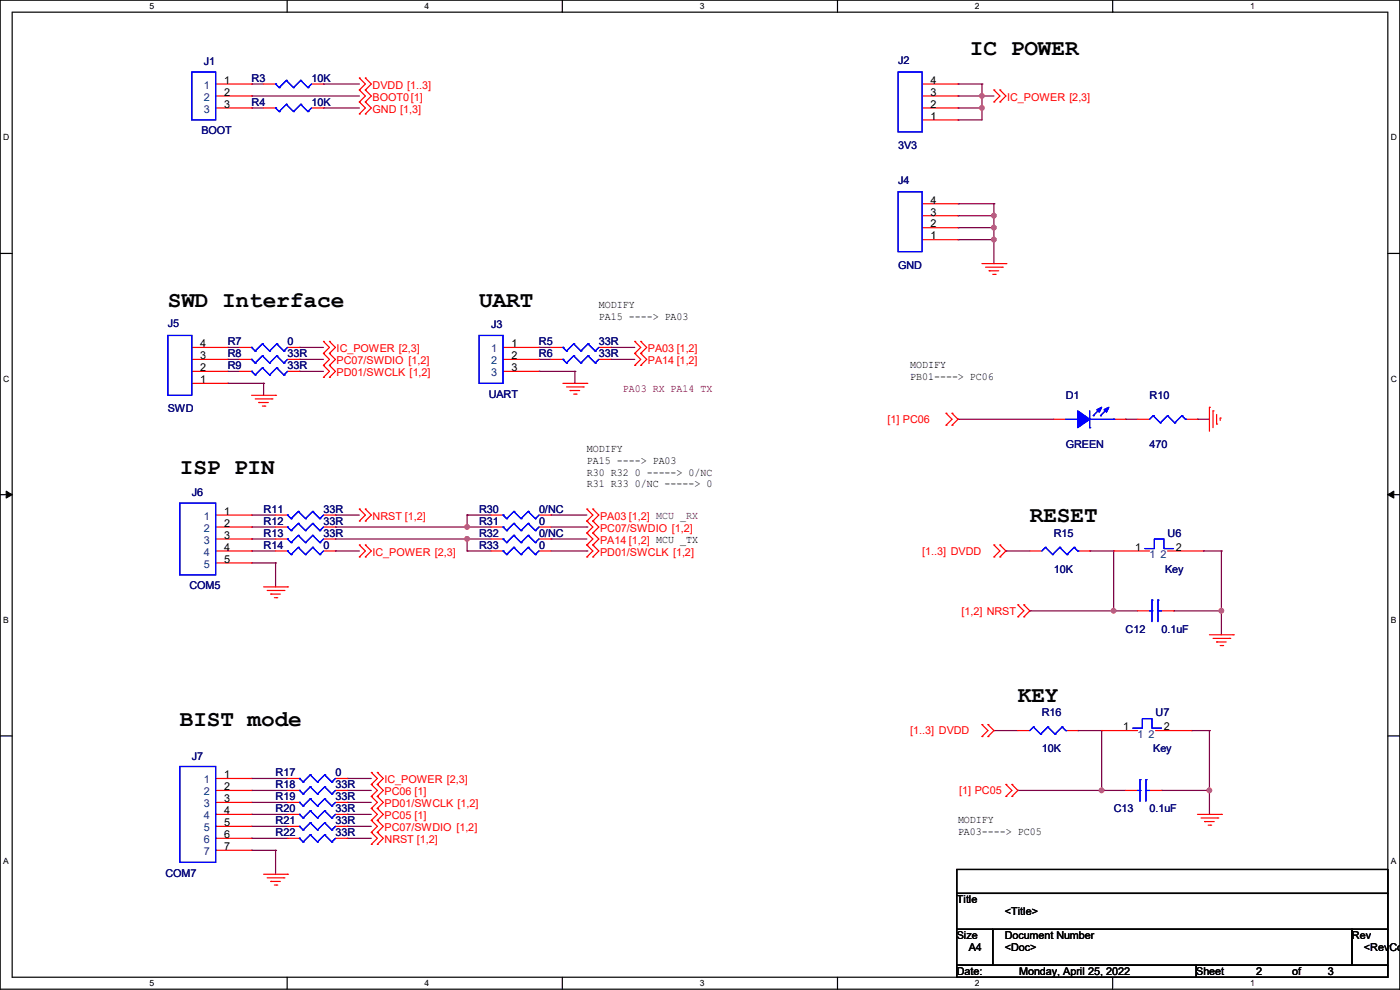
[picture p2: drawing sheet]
<svg xmlns="http://www.w3.org/2000/svg" width="297mm" height="210mm" viewBox="0 0 297 210" stroke-linecap="round" stroke-linejoin="round" font-family="sans-serif">
<path d="M0 0h297v209.8h-297zM2.6 2.6h291.8v204.7h-291.8z" fill="none" stroke="#000" stroke-width=".25"/>
<g fill="#fff">
<path d="M31.7 .3h1v2h-1z"/>
<path d="M31.7 207.6h1v1.9h-1z"/>
</g>
<path d="M60.9 0v2.6M60.9 207.3v2.5" fill="none" stroke="#000" stroke-width=".25"/>
<g fill="#fff">
<path d="M90.1 .3h1v2h-1z"/>
<path d="M90.1 207.6h1v1.9h-1z"/>
</g>
<path d="M119.3 0v2.6M119.3 207.3v2.5" fill="none" stroke="#000" stroke-width=".25"/>
<g fill="#fff">
<path d="M148.5 .3h.9v2h-.9z"/>
<path d="M148.5 207.6h.9v1.9h-.9z"/>
</g>
<path d="M177.7 0v2.6M177.7 207.3v2.5" fill="none" stroke="#000" stroke-width=".25"/>
<g fill="#fff">
<path d="M206.8 .3h1v2h-1z"/>
<path d="M206.8 207.6h1v1.9h-1z"/>
</g>
<path d="M236.1 0v2.6M236.1 207.3v2.5" fill="none" stroke="#000" stroke-width=".25"/>
<g fill="#fff">
<path d="M265.2 .3h1v2h-1z"/>
<path d="M265.2 207.6h1v1.9h-1z"/>
<path d="M.7 28.2h1.2v1.9h-1.2z"/>
<path d="M295.1 28.2h1.2v1.9h-1.2z"/>
<path d="M.7 79.3h1.2v2h-1.2z"/>
<path d="M295.1 79.3h1.2v2h-1.2z"/>
</g>
<path d="M0 53.8h2.6M294.4 53.8h2.6" fill="none" stroke="#000" stroke-width=".25"/>
<g fill="#fff">
<path d="M.7 130.5h1.2v2h-1.2z"/>
<path d="M295.1 130.5h1.1v2h-1.1z"/>
</g>
<path d="M0 104.9h2.6M294.4 104.9h2.6" fill="none" stroke="#000" stroke-width=".25"/>
<path d="M1.3 104.2l1.3 .7-1.3 .8zM294.4 104.9l1.3-.7v1.5z" fill="#000" stroke="#000" stroke-width=".21"/>
<g fill="#fff">
<path d="M.7 181.7h1.2v2h-1.2z"/>
<path d="M295.1 181.7h1.1v2h-1.1z"/>
</g>
<path d="M0 156.1h2.6M294.4 156.1h2.6M203 184.4h91.4v5.1h-91.4zM203 189.5h91.4v7.6h-91.4zM203 197.1h7.6v7.7h-7.6zM210.6 197.1h76.2v7.7h-76.2zM286.8 197.1h7.6v7.7h-7.6zM203 204.8h50.8v2.5h-50.8zM253.8 204.8h40.6v2.5h-40.6z" fill="none" stroke="#000" stroke-width=".25"/>
<g fill="none" stroke="#800040" stroke-width=".25">
<path d="M53.4 17.8h.1M53.4 17.8h2.5M68.6 17.8h.1M68.6 17.8h7.6M203.2 17.8h.1M203.2 17.8h5.1M208.3 17.8h.1M208.3 17.8v7.6h-5.1M53.4 20.4h.1M53.4 22.9h.1M53.4 20.4h22.8M53.4 22.9h2.5"/>
<path d="M68.6 22.9h.1M68.6 22.9h7.6M203.2 20.4h.1M203.2 22.9h.1M203.2 25.4h.1M203.2 20.4h7.7M203.2 22.9h5.1M208.3 20.4h.1M208.3 22.9h.1M203.2 43.2h.1M203.2 45.8h.1M203.2 48.3h.1"/>
<path d="M203.2 50.8h.1M203.2 43.2h7.7M203.2 45.8h7.7M203.2 48.3h7.7M203.2 50.8h7.7M210.9 43.2h.1M210.9 45.8h.1M210.9 48.3h.1M210.9 50.8h.1M210.9 43.2v12.7M48.3 76.2h.1M48.3 78.8h.1"/>
<path d="M48.3 73.7h.1M48.3 76.2h2.5M48.3 78.8h2.5M48.3 73.7h2.5M63.5 76.2h.1M63.5 78.8h.1M63.5 73.7h.1M63.5 76.2h5.1M63.5 78.8h5.1M63.5 73.7h5.1M114.3 78.8h.1M114.3 73.7h.1"/>
<path d="M114.3 76.2h.1M114.3 76.2h2.6M114.3 78.8h7.7M114.3 73.7h2.6M122 78.8h.1M122 78.8v2.5M129.6 73.7h.1M129.6 76.2h.1M129.6 76.2h5.1M129.6 73.7h5.1M48.3 81.3h.1M48.3 81.3h7.6"/>
<path d="M55.9 81.3h.1M55.9 81.3v2.6M203.2 88.9h.1M203.2 88.9h20.4M238.8 88.9h.1M238.8 88.9h2.5M254 88.9h.1M254 88.9h2.6M53.4 116.9h.1M53.4 119.4h.1M53.4 109.3h.1M53.4 111.8h.1"/>
<path d="M53.4 114.3h.1M53.4 116.9h5.1M53.4 119.4h5.1M53.4 109.3h5.1M53.4 111.8h5.1M53.4 114.3h5.1M58.5 119.4h.1M58.5 119.4v5.1M71.2 116.9h.1M71.2 109.3h.1M71.2 111.8h.1M71.2 114.3h.1"/>
<path d="M71.2 116.9h5M71.2 109.3h5M71.2 111.8h33M71.2 114.3h33M99.1 111.8h.1M99.1 114.3h.1M99.1 109.3h.1M99.1 116.9h.1M99.1 116.9h5.1M99.1 109.3h5.1M99.1 109.3v2.5M99.1 114.3v2.6"/>
<path d="M116.9 109.3h.1M116.9 114.3h.1M116.9 116.9h7.6M116.9 109.3h7.6M116.9 111.8h7.6M116.9 114.3h7.6M124.5 111.8h.1M124.5 116.9h.1M213.4 116.9h.1M213.4 116.9h5.1M231.2 116.9h.1M231.2 116.9h5.1"/>
<path d="M236.3 116.9h.1M236.3 116.9v12.7M255.3 116.9h.1M255.3 116.9h3.8M259.1 116.9h.1M259.1 116.9v17.8M218.5 129.6h.1M218.5 129.6h22.8M236.3 129.6h.1M249 129.6h.1M249 129.6h10.1M259.1 129.6h.1"/>
<path d="M210.9 155h.1M210.9 155h5M228.6 155h.1M228.6 155h5.1M233.7 155h.1M233.7 155v12.7M252.8 155h.1M252.8 155h3.8M256.6 155h.1M256.6 155v17.8M53.4 165.1h.1M53.4 167.7h.1"/>
<path d="M53.4 170.2h.1M53.4 172.8h.1M53.4 175.3h.1M53.4 177.8h.1M53.4 167.7h7.6M53.4 165.1h7.6M53.4 170.2h7.6M53.4 172.8h7.6M53.4 175.3h7.6M53.4 177.8h7.6M73.7 165.1h.1M73.7 167.7h.1"/>
<path d="M73.7 170.2h.1M73.7 172.8h.1M73.7 175.3h.1M73.7 177.8h.1M73.7 167.7h5.1M73.7 165.1h5.1M73.7 170.2h5.1M73.7 172.8h5.1M73.7 175.3h5.1M73.7 177.8h5.1M215.9 167.7h.1M215.9 167.7h22.9"/>
<path d="M233.7 167.7h.1M246.4 167.7h.1M246.4 167.7h10.2M256.6 167.7h.1M53.4 180.4h.1M53.4 180.4h5.1M58.5 180.4h.1M58.5 180.4v5.1"/>
</g>
<g fill="#f0f" stroke="#f0f" stroke-width=".25">
<circle cx="236.2" cy="129.6" r=".49"/>
<circle cx="259.1" cy="129.6" r=".49"/>
<circle cx="256.6" cy="167.7" r=".49"/>
<circle cx="233.7" cy="167.7" r=".49"/>
<circle cx="208.3" cy="20.3" r=".49"/>
<circle cx="208.3" cy="22.9" r=".49"/>
<circle cx="210.8" cy="45.7" r=".49"/>
<circle cx="210.8" cy="48.3" r=".49"/>
<circle cx="210.8" cy="50.8" r=".49"/>
<circle cx="99.1" cy="111.8" r=".49"/>
<circle cx="99.1" cy="114.3" r=".49"/>
</g>
<g fill="none" stroke="#f00" stroke-width=".25">
<path d="M45.8 17.8h7.6M55.9 17.8h2.6M66.1 17.8h2.5M76.2 16.6h.1M76.2 19.1h.1M76.2 16.6l1.3 1.2-1.3 1.3M76.2 19.1l1.3 1.3-1.3 1.2M77.5 16.6h.1M77.5 19.1h.1M77.5 16.6l1.3 1.2-1.3 1.3M77.5 19.1l1.3 1.3-1.3 1.2M195.6 17.8h7.6"/>
<path d="M210.9 19.1h.1M210.9 19.1l1.2 1.3-1.2 1.2M212.1 19.1h.1M212.1 19.1l1.3 1.3-1.3 1.2M45.8 20.4h7.6M45.8 22.9h7.6M55.9 22.9h2.6M66.1 22.9h2.5M76.2 21.6h.1M76.2 24.2h.1M76.2 21.6l1.3 1.3-1.3 1.3M77.5 21.6h.1"/>
<path d="M77.5 24.2h.1M77.5 21.6l1.3 1.3-1.3 1.3M195.6 20.4h7.6M195.6 22.9h7.6M195.6 25.4h7.6M210.9 21.6h.1M212.1 21.6h.1M195.6 50.8h7.6M195.6 48.3h7.6M195.6 45.8h7.6M195.6 43.2h7.6M208.3 55.9h5.1"/>
<path d="M209.1 56.7h3.5M209.8 57.4h.1M209.8 57.4h2.1M210.6 58.2h.5M211.1 58.2h.1M212.6 56.7h.1M213.4 55.9h.1M40.7 78.8h7.6M40.7 73.7h7.6M40.7 76.2h7.6M50.8 78.8h2.6M50.8 73.7h2.6"/>
<path d="M50.8 76.2h2.6M61 78.8h2.5M61 73.7h2.5M61 76.2h2.5M68.6 72.4h.1M68.6 75h.1M68.6 77.5h.1M68.6 72.4l1.3 1.3-1.3 1.3M68.6 75l1.3 1.2-1.3 1.3M68.6 77.5l1.3 1.3-1.3 1.3M69.9 72.4h.1M69.9 75h.1"/>
<path d="M69.9 77.5h.1M69.9 72.4l1.3 1.3-1.3 1.3M69.9 75l1.3 1.2-1.3 1.3M69.9 77.5l1.3 1.3-1.3 1.3M106.7 78.8h7.6M106.7 73.7h7.6M106.7 76.2h7.6M116.9 73.7h2.5M116.9 76.2h2.5M127 73.7h2.6M127 76.2h2.6M134.7 72.4h.1"/>
<path d="M134.7 75h.1M134.7 77.5h.1M134.7 72.4l1.2 1.3-1.2 1.3M134.7 75l1.2 1.2-1.2 1.3M135.9 72.4h.1M135.9 75h.1M135.9 77.5h.1M135.9 72.4l1.3 1.3-1.3 1.3M135.9 75l1.3 1.2-1.3 1.3M40.7 81.3h7.6M53.4 83.9h5.1M54.1 84.6h3.6"/>
<path d="M54.9 85.4h.1M54.9 85.4h2M55.7 86.1h.5M56.2 86.1h.1M57.7 84.6h.1M58.5 83.9h.1M68.6 80.1h.1M69.9 80.1h.1M119.4 81.3h5.1M120.2 82.1h3.5M120.9 82.8h.1M120.9 82.8h2.1"/>
<path d="M121.7 83.6h.5M122.2 83.6h.1M123.7 82.1h.1M124.5 81.3h.1M200.7 90.2h.1M200.7 87.7h.1M200.7 87.7l1.3 1.2-1.3 1.3M202 87.7h.1M202 90.2h.1M202 87.7l1.2 1.2-1.2 1.3M223.6 88.9h2.5M236.3 88.9h2.5"/>
<path d="M241.3 88.9h2.6M251.5 88.9h2.5M256.6 86.4h.1M256.6 86.4v5.1M257.3 87.2h.1M257.3 87.2v3.5M258.1 90h.1M258.1 87.9v2.1M258.9 88.7h.1M258.9 88.7v.5M45.8 116.9h7.6M45.8 114.3h7.6"/>
<path d="M45.8 111.8h7.6M45.8 109.3h7.6M45.8 119.4h7.6M58.5 116.9h2.5M58.5 114.3h2.5M58.5 111.8h2.5M58.5 109.3h2.5M68.6 116.9h2.6M68.6 114.3h2.6M68.6 111.8h2.6M68.6 109.3h2.6M76.2 115.6h.1"/>
<path d="M76.2 118.2h.1M76.2 108h.1M76.2 110.5h.1M76.2 115.6l1.3 1.3-1.3 1.3M76.2 108l1.3 1.3-1.3 1.2M77.5 115.6h.1M77.5 118.2h.1M77.5 108h.1M77.5 110.5h.1M77.5 115.6l1.3 1.3-1.3 1.3M77.5 108l1.3 1.3-1.3 1.2M104.2 116.9h2.5"/>
<path d="M104.2 114.3h2.5M104.2 111.8h2.5M104.2 109.3h2.5M114.3 116.9h2.6M114.3 114.3h2.6M114.3 111.8h2.6M114.3 109.3h2.6M124.5 108h.1M124.5 110.5h.1M124.5 113.1h.1M124.5 115.6h.1M124.5 118.2h.1"/>
<path d="M124.5 108l1.3 1.3-1.3 1.2M124.5 113.1l1.3 1.2-1.3 1.3M124.5 110.5l1.3 1.3-1.3 1.3M124.5 115.6l1.3 1.3-1.3 1.3M125.8 108h.1M125.8 110.5h.1M125.8 113.1h.1M125.8 115.6h.1M125.8 118.2h.1M125.8 108l1.2 1.3-1.2 1.2M125.8 113.1l1.2 1.2-1.2 1.3M125.8 110.5l1.2 1.3-1.2 1.3"/>
<path d="M125.8 115.6l1.2 1.3-1.2 1.3M210.9 118.2h.1M210.9 115.6h.1M210.9 115.6l1.2 1.3-1.2 1.3M212.1 115.6h.1M212.1 118.2h.1M212.1 115.6l1.3 1.3-1.3 1.3M218.5 116.9h2.5M228.6 116.9h2.6M236.3 116.9h7.6M247.7 116.9h7.6M55.9 124.5h5.1"/>
<path d="M56.7 125.3h3.5M57.4 126h.1M57.4 126h2.1M58.2 126.8h.5M58.7 126.8h.1M60.2 125.3h.1M61 124.5h.1M215.9 130.9h.1M215.9 128.3h.1M215.9 128.3l1.3 1.3-1.3 1.3M217.2 128.3h.1M217.2 130.9h.1"/>
<path d="M217.2 128.3l1.3 1.3-1.3 1.3M241.3 129.6h2.6M246.4 129.6h2.6M256.6 134.7h5.1M257.3 135.4h3.6M258.1 136.2h.1M258.1 136.2h2M258.9 136.9h.5M259.4 136.9h.1M260.9 135.4h.1M261.7 134.7h.1M208.3 156.3h.1"/>
<path d="M208.3 153.7h.1M208.3 153.7l1.3 1.3-1.3 1.3M209.6 153.7h.1M209.6 156.3h.1M209.6 153.7l1.3 1.3-1.3 1.3M215.9 155h2.6M226.1 155h2.5M233.7 155h7.6M245.2 155h7.6M45.8 172.8h7.6M45.8 165.1h7.6M45.8 167.7h7.6"/>
<path d="M45.8 170.2h7.6M45.8 175.3h7.6M45.8 177.8h7.6M61 172.8h2.5M61 165.1h2.5M61 167.7h2.5M61 170.2h2.5M61 175.3h2.5M61 177.8h2.5M71.2 172.8h2.5M71.2 165.1h2.5M71.2 167.7h2.5"/>
<path d="M71.2 170.2h2.5M71.2 175.3h2.5M71.2 177.8h2.5M78.8 163.9h.1M78.8 166.4h.1M78.8 169h.1M78.8 171.5h.1M78.8 174h.1M78.8 176.6h.1M78.8 179.1h.1M78.8 163.9l1.3 1.2-1.3 1.3M78.8 166.4l1.3 1.3-1.3 1.3"/>
<path d="M78.8 169l1.3 1.2-1.3 1.3M78.8 171.5l1.3 1.3-1.3 1.2M78.8 174l1.3 1.3-1.3 1.3M78.8 176.6l1.3 1.2-1.3 1.3M80.1 163.9h.1M80.1 166.4h.1M80.1 169h.1M80.1 171.5h.1M80.1 174h.1M80.1 176.6h.1M80.1 179.1h.1M80.1 163.9l1.2 1.2-1.2 1.3"/>
<path d="M80.1 166.4l1.2 1.3-1.2 1.3M80.1 169l1.2 1.2-1.2 1.3M80.1 171.5l1.2 1.3-1.2 1.2M80.1 174l1.2 1.3-1.2 1.3M80.1 176.6l1.2 1.2-1.2 1.3M213.4 169h.1M213.4 166.4h.1M213.4 166.4l1.3 1.3-1.3 1.3M214.7 166.4h.1M214.7 169h.1M214.7 166.4l1.2 1.3-1.2 1.3M238.8 167.7h2.5"/>
<path d="M243.9 167.7h2.5M254 172.8h5.1M254.8 173.5h3.6M255.6 174.3h.1M255.6 174.3h2M256.3 175h.5M256.8 175h.1M258.4 173.5h.1M259.1 172.8h.1M45.8 180.4h7.6M55.9 185.5h5.1M56.7 186.2h3.5"/>
<path d="M57.4 187h.1M57.4 187h2.1M58.2 187.7h.5M58.7 187.7h.1M60.2 186.2h.1M61 185.5h.1"/>
</g>
<g fill="none" stroke="#00f" stroke-width=".25">
<path d="M40.7 15.3h5.1v10.1h-5.1zM58.5 17.8h.1M58.5 17.8l.7 .8M59.2 18.6h.1M60.7 17.1h.1M60.7 17.1l1.6 1.5M60.7 17.1l-1.5 1.5M62.3 18.6h.1M63.8 17.1h.1M63.8 17.1l1.5 1.5M63.8 17.1l-1.5 1.5M65.3 18.6h.1"/>
<path d="M66.1 17.8l-.8 .8M190.5 15.3h5.1v12.7h-5.1zM58.5 22.9h.1M58.5 22.9l.7 .8M59.2 23.7h.1M60.7 22.1h.1M60.7 22.1l1.6 1.6M60.7 22.1l-1.5 1.6M62.3 23.7h.1M63.8 22.1h.1M63.8 22.1l1.5 1.6M63.8 22.1l-1.5 1.6"/>
<path d="M65.3 23.7h.1M66.1 22.9l-.8 .8M190.5 40.7h5.1v12.7h-5.1zM35.6 71.2h5.1v12.7h-5.1zM53.4 78.8h.1M53.4 73.7h.1M53.4 76.2h.1M53.4 78.8l.7 .7M53.4 73.7l.7 .8M53.4 76.2l.7 .8M54.1 79.5h.1M54.1 74.5h.1"/>
<path d="M54.1 77h.1M55.7 78h.1M55.7 72.9h.1M55.7 75.5h.1M55.7 78l1.5 1.5M55.7 78l-1.6 1.5M55.7 72.9l1.5 1.6M55.7 72.9l-1.6 1.6M55.7 75.5l1.5 1.5M55.7 75.5l-1.6 1.5M57.2 79.5h.1M57.2 74.5h.1"/>
<path d="M57.2 77h.1M58.7 78h.1M58.7 72.9h.1M58.7 75.5h.1M58.7 78l1.5 1.5M58.7 78l-1.5 1.5M58.7 72.9l1.5 1.6M58.7 72.9l-1.5 1.6M58.7 75.5l1.5 1.5M58.7 75.5l-1.5 1.5M60.2 79.5h.1M60.2 74.5h.1"/>
<path d="M60.2 77h.1M61 78.8l-.8 .7M61 73.7l-.8 .8M61 76.2l-.8 .8M101.6 71.2h5.1v10.1h-5.1zM119.4 73.7h.1M119.4 76.2h.1M119.4 73.7l.8 .8M119.4 76.2l.8 .8M120.2 74.5h.1M120.2 77h.1M121.7 72.9h.1"/>
<path d="M121.7 75.5h.1M121.7 72.9l1.5 1.6M121.7 72.9l-1.5 1.6M121.7 75.5l1.5 1.5M121.7 75.5l-1.5 1.5M123.2 74.5h.1M123.2 77h.1M124.8 72.9h.1M124.8 75.5h.1M124.8 72.9l1.5 1.6M124.8 72.9l-1.6 1.6M124.8 75.5l1.5 1.5"/>
<path d="M124.8 75.5l-1.6 1.5M126.3 74.5h.1M126.3 77h.1M127 73.7l-.7 .8M127 76.2l-.7 .8M226.1 88.9h2.5M228.6 88.9h.1M231.2 90.7h.1M231.2 87.2v3.5M231.2 88.9h5.1M231.9 88.2h.1M233.5 88.2h.1"/>
<path d="M233.5 86.7l-1.6 1.5M235 86.7l-1.5 1.5M236.3 88.9h.1M244.6 88.2h.1M244.6 88.2l-.7 .7M244.6 88.2l1.6 1.5M246.2 89.7h.1M247.7 88.2h.1M247.7 88.2l-1.5 1.5M247.7 88.2l1.5 1.5M249.2 89.7h.1M250.7 88.2h.1"/>
<path d="M250.7 88.2l-1.5 1.5M250.7 88.2l.8 .7M251.5 88.9h.1M38.1 106.7h7.7v15.3h-7.7zM61 116.9h.1M61 111.8h.1M61 109.3h.1M61 114.3h.1M61 116.9l.8 .7M61 111.8l.8 .8M61 109.3l.8 .7M61 114.3l.8 .8"/>
<path d="M61.8 117.6h.1M61.8 112.6h.1M61.8 110h.1M61.8 115.1h.1M63.3 116.1h.1M63.3 111h.1M63.3 108.5h.1M63.3 113.6h.1M63.3 116.1l1.5 1.5M63.3 116.1l-1.5 1.5M63.3 111l1.5 1.6M63.3 111l-1.5 1.6"/>
<path d="M63.3 108.5l1.5 1.5M63.3 108.5l-1.5 1.5M63.3 113.6l1.5 1.5M63.3 113.6l-1.5 1.5M64.8 117.6h.1M64.8 112.6h.1M64.8 110h.1M64.8 115.1h.1M66.3 116.1h.1M66.3 111h.1M66.3 108.5h.1M66.3 113.6h.1"/>
<path d="M66.3 116.1l1.6 1.5M66.3 116.1l-1.5 1.5M66.3 111l1.6 1.6M66.3 111l-1.5 1.6M66.3 108.5l1.6 1.5M66.3 108.5l-1.5 1.5M66.3 113.6l1.6 1.5M66.3 113.6l-1.5 1.5M67.9 117.6h.1M67.9 112.6h.1M67.9 110h.1M67.9 115.1h.1"/>
<path d="M68.6 116.9l-.7 .7M68.6 111.8l-.7 .8M68.6 109.3l-.7 .7M68.6 114.3l-.7 .8M106.7 116.9h.1M106.7 114.3h.1M106.7 111.8h.1M106.7 109.3h.1M106.7 116.9l.8 .7M106.7 114.3l.8 .8M106.7 111.8l.8 .8M106.7 109.3l.8 .7"/>
<path d="M107.5 117.6h.1M107.5 115.1h.1M107.5 112.6h.1M107.5 110h.1M109 116.1h.1M109 113.6h.1M109 111h.1M109 108.5h.1M109 116.1l1.5 1.5M109 116.1l-1.5 1.5M109 113.6l1.5 1.5M109 113.6l-1.5 1.5"/>
<path d="M109 111l1.5 1.6M109 111l-1.5 1.6M109 108.5l1.5 1.5M109 108.5l-1.5 1.5M110.5 117.6h.1M110.5 115.1h.1M110.5 112.6h.1M110.5 110h.1M112.1 116.1h.1M112.1 113.6h.1M112.1 111h.1M112.1 108.5h.1"/>
<path d="M112.1 116.1l1.5 1.5M112.1 116.1l-1.6 1.5M112.1 113.6l1.5 1.5M112.1 113.6l-1.6 1.5M112.1 111l1.5 1.6M112.1 111l-1.6 1.6M112.1 108.5l1.5 1.5M112.1 108.5l-1.6 1.5M113.6 117.6h.1M113.6 115.1h.1M113.6 112.6h.1M113.6 110h.1"/>
<path d="M114.3 116.9l-.7 .7M114.3 114.3l-.7 .8M114.3 111.8l-.7 .8M114.3 109.3l-.7 .7M221.8 116.1h.1M221.8 116.1l-.8 .8M221.8 116.1l1.5 1.5M223.3 117.6h.1M224.8 116.1h.1M224.8 116.1l-1.5 1.5M224.8 116.1l1.6 1.5M226.4 117.6h.1"/>
<path d="M227.9 116.1h.1M227.9 116.1l-1.5 1.5M227.9 116.1l.7 .8M228.6 116.9h.1M242.9 116.4h2v-2.1h2v2.1h2.1M243.9 129.6h.5M244.4 129.6h.1M244.4 127.3h.1M244.4 127.3v4.6M245.7 127.3h.1M245.7 129.6h.1M245.7 129.6h.7"/>
<path d="M245.7 127.3v4.6M219.2 154.2h.1M219.2 154.2l-.7 .8M219.2 154.2l1.6 1.5M220.8 155.7h.1M222.3 154.2h.1M222.3 154.2l-1.5 1.5M222.3 154.2l1.5 1.5M223.8 155.7h.1M225.3 154.2h.1M225.3 154.2l-1.5 1.5M225.3 154.2l.8 .8"/>
<path d="M226.1 155h.1M240.3 154.5h2.1v-2.1h2v2.1h2M38.1 162.6h7.7v20.3h-7.7zM63.5 165.1h.1M63.5 167.7h.1M63.5 170.2h.1M63.5 172.8h.1M63.5 175.3h.1M63.5 177.8h.1M63.5 165.1l.8 .8M63.5 167.7l.8 .7M63.5 170.2l.8 .8"/>
<path d="M63.5 172.8l.8 .7M63.5 175.3l.8 .8M63.5 177.8l.8 .8M64.3 165.9h.1M64.3 168.4h.1M64.3 171h.1M64.3 173.5h.1M64.3 176.1h.1M64.3 178.6h.1M65.8 164.4h.1M65.8 166.9h.1M65.8 169.5h.1"/>
<path d="M65.8 172h.1M65.8 174.5h.1M65.8 177.1h.1M65.8 164.4l1.6 1.5M65.8 164.4l-1.5 1.5M65.8 166.9l1.6 1.5M65.8 166.9l-1.5 1.5M65.8 169.5l1.6 1.5M65.8 169.5l-1.5 1.5M65.8 172l1.6 1.5M65.8 172l-1.5 1.5M65.8 174.5l1.6 1.6"/>
<path d="M65.8 174.5l-1.5 1.6M65.8 177.1l1.6 1.5M65.8 177.1l-1.5 1.5M67.4 165.9h.1M67.4 168.4h.1M67.4 171h.1M67.4 173.5h.1M67.4 176.1h.1M67.4 178.6h.1M68.9 164.4h.1M68.9 166.9h.1M68.9 169.5h.1"/>
<path d="M68.9 172h.1M68.9 174.5h.1M68.9 177.1h.1M68.9 164.4l1.5 1.5M68.9 164.4l-1.5 1.5M68.9 166.9l1.5 1.5M68.9 166.9l-1.5 1.5M68.9 169.5l1.5 1.5M68.9 169.5l-1.5 1.5M68.9 172l1.5 1.5M68.9 172l-1.5 1.5M68.9 174.5l1.5 1.6"/>
<path d="M68.9 174.5l-1.5 1.6M68.9 177.1l1.5 1.5M68.9 177.1l-1.5 1.5M70.4 165.9h.1M70.4 168.4h.1M70.4 171h.1M70.4 173.5h.1M70.4 176.1h.1M70.4 178.6h.1M71.2 165.1l-.8 .8M71.2 167.7l-.8 .7M71.2 170.2l-.8 .8"/>
<path d="M71.2 172.8l-.8 .7M71.2 175.3l-.8 .8M71.2 177.8l-.8 .8M241.3 167.7h.6M241.9 167.7h.1M241.9 165.4h.1M241.9 165.4v4.6M243.1 165.4h.1M243.1 167.7h.1M243.1 167.7h.8M243.1 165.4v4.6"/>
</g>
<g fill="#00f" stroke="#00f" stroke-width=".25">
<path d="M228.6 87.2l2.6 1.7-2.6 1.8z" fill-rule="evenodd"/>
<path d="M234.2 86.9l1-.5-.5 1z" fill-rule="evenodd"/>
<path d="M232.7 86.9l1-.5-.5 1z" fill-rule="evenodd"/>
<path d="M228.6 87.2l2.6 1.7-2.6 1.8z" fill-rule="evenodd"/>
<path d="M234.2 86.9l1-.5-.5 1z" fill-rule="evenodd"/>
<path d="M232.7 86.9l1-.5-.5 1z" fill-rule="evenodd"/>
</g>
<g font-size="4.8">
<text x="205.8" y="11.7">IC POWER</text>
<text x="35.6" y="65.1">SWD Interface</text>
<text x="101.6" y="65.1">UART</text>
<text x="38.1" y="100.6">ISP PIN</text>
<text x="218.5" y="110.8">RESET</text>
<text x="215.9" y="148.9">KEY</text>
<text x="38.1" y="154">BIST mode</text>
</g>
<g font-size="2.3" fill="#000080">
<text x="43.2" y="13.8">J1</text>
<text x="53.4" y="17.4">R3</text>
<text x="66.1" y="17.4">10K</text>
<text x="190.5" y="13.5">J2</text>
<text x="53.4" y="22.4">R4</text>
<text x="66.1" y="22.4">10K</text>
<text x="42.7" y="28.5">BOOT</text>
<text x="190.5" y="31.6">3V3</text>
<text x="190.5" y="38.9">J4</text>
<text x="190.5" y="57">GND</text>
<text x="35.6" y="69.4">J5</text>
<text x="104.2" y="69.7">J3</text>
<text x="48.3" y="73.2">R7</text>
<text x="48.3" y="75.8">R8</text>
<text x="61" y="73.2">0</text>
<text x="61" y="75.8">33R</text>
<text x="114.3" y="73.2">R5</text>
<text x="114.3" y="75.8">R6</text>
<text x="127" y="73.2">33R</text>
<text x="127" y="75.8">33R</text>
<text x="48.3" y="78.3">R9</text>
<text x="61" y="78.3">33R</text>
<text x="35.6" y="87.5">SWD</text>
<text x="103.7" y="84.4">UART</text>
<text x="226.1" y="84.7">D1</text>
<text x="243.9" y="84.7">R10</text>
<text x="226.1" y="95.1">GREEN</text>
<text x="243.9" y="95.1">470</text>
<text x="40.7" y="105.2">J6</text>
<text x="55.9" y="111.3">R12</text>
<text x="55.9" y="108.8">R11</text>
<text x="55.9" y="113.9">R13</text>
<text x="68.6" y="111.3">33R</text>
<text x="68.6" y="108.8">33R</text>
<text x="68.6" y="113.9">33R</text>
<text x="101.6" y="113.9">R32</text>
<text x="101.6" y="111.3">R31</text>
<text x="101.6" y="108.8">R30</text>
<text x="114.3" y="113.9">0/NC</text>
<text x="114.3" y="111.3">0</text>
<text x="114.3" y="108.8">0/NC</text>
<text x="223.6" y="113.9">R15</text>
<text x="247.7" y="113.9">U6</text>
<text x="55.9" y="116.4">R14</text>
<text x="68.6" y="116.4">0</text>
<text x="101.6" y="116.4">R33</text>
<text x="114.3" y="116.4">0</text>
<text x="40.2" y="125.1">COM5</text>
<text x="223.6" y="121.5">10K</text>
<text x="247.2" y="121.5">Key</text>
<text x="238.8" y="134.2">C12</text>
<text x="246.4" y="134.2">0.1uF</text>
<text x="221" y="152">R16</text>
<text x="245.2" y="152">U7</text>
<text x="40.7" y="161.1">J7</text>
<text x="221" y="159.6">10K</text>
<text x="244.6" y="159.6">Key</text>
<text x="58.5" y="164.7">R17</text>
<text x="58.5" y="167.2">R18</text>
<text x="71.2" y="164.7">0</text>
<text x="71.2" y="167.2">33R</text>
<text x="58.5" y="169.8">R19</text>
<text x="58.5" y="172.3">R20</text>
<text x="71.2" y="169.8">33R</text>
<text x="71.2" y="172.3">33R</text>
<text x="236.3" y="172.3">C13</text>
<text x="243.9" y="172.3">0.1uF</text>
<text x="58.5" y="174.8">R21</text>
<text x="58.5" y="177.4">R22</text>
<text x="71.2" y="174.8">33R</text>
<text x="71.2" y="177.4">33R</text>
<text x="35.1" y="186">COM7</text>
</g>
<g font-size="2.3">
<text x="47.5" y="17.8">1</text>
<text x="197.4" y="17.8">4</text>
<text x="47.5" y="20.3">2</text>
<text x="47.5" y="22.9">3</text>
<text x="197.4" y="22.9">2</text>
<text x="197.4" y="20.3">3</text>
<text x="197.4" y="25.4">1</text>
<text x="197.4" y="45.7">3</text>
<text x="197.4" y="43.2">4</text>
<text x="197.4" y="50.8">1</text>
<text x="197.4" y="48.3">2</text>
<text x="127" y="65.4">MODIFY</text>
<text x="127" y="67.9">PA15 ----&gt; PA03</text>
<text x="42.5" y="76.2">3</text>
<text x="42.5" y="73.7">4</text>
<text x="108.5" y="73.7">1</text>
<text x="108.5" y="76.2">2</text>
<text x="42.5" y="81.3">1</text>
<text x="42.5" y="78.7">2</text>
<text x="108.5" y="78.7">3</text>
<text x="193.1" y="78.1">MODIFY</text>
<text x="193.1" y="80.6">PB01----&gt; PC06</text>
<text x="124.5" y="95.9">MODIFY</text>
<text x="124.5" y="98.4">PA15 ----&gt; PA03</text>
<text x="124.5" y="100.9">R30 R32 0 -----&gt; 0/NC</text>
<text x="124.5" y="103.4">R31 R33 0/NC -----&gt; 0</text>
<text x="47.5" y="109.2">1</text>
<text x="47.5" y="111.8">2</text>
<text x="47.5" y="114.3">3</text>
<text x="47.5" y="116.8">4</text>
<text x="47.5" y="119.4">5</text>
<text x="240.8" y="116.8">1</text>
<text x="249.5" y="116.8">2</text>
<text x="238.3" y="154.9">1</text>
<text x="246.9" y="154.9">2</text>
<text x="47.5" y="165.1">1</text>
<text x="47.5" y="167.6">2</text>
<text x="47.5" y="170.2">3</text>
<text x="47.5" y="172.7">4</text>
<text x="47.5" y="175.3">5</text>
<text x="47.5" y="177.8">6</text>
<text x="203.2" y="174.6">MODIFY</text>
<text x="203.2" y="177.1">PA03----&gt; PC05</text>
<text x="47.5" y="180.3">7</text>
<text x="203" y="191.6">Title</text>
<text x="213.2" y="194.1">&lt;Title&gt;</text>
<text x="203" y="199.2">Size</text>
<text x="205.5" y="201.8">A4</text>
<text x="213.1" y="199.2">Document Number</text>
<text x="213.2" y="201.8">&lt;Doc&gt;</text>
<text x="286.8" y="199.2">Rev</text>
<text x="289.4" y="201.8">&lt;RevCod</text>
<text x="203" y="206.8">Date:</text>
<text x="216.2" y="206.8">Monday, April 25, 2022</text>
<text x="253.8" y="206.8">Sheet</text>
<text x="266.5" y="206.8">2</text>
<text x="274.1" y="206.8">of</text>
<text x="281.7" y="206.8">3</text>
</g>
<g font-size="2.3" fill="#004080">
<text x="43.2" y="18.9">1</text>
<text x="43.2" y="21.4">2</text>
<text x="43.2" y="24">3</text>
<text x="104.2" y="74.8">1</text>
<text x="104.2" y="77.3">2</text>
<text x="104.2" y="79.8">3</text>
<text x="43.2" y="110.3">1</text>
<text x="43.2" y="112.9">2</text>
<text x="43.2" y="115.4">3</text>
<text x="43.2" y="117.9">4</text>
<text x="243.9" y="118.4">1</text>
<text x="246.2" y="118.4">2</text>
<text x="43.2" y="120.5">5</text>
<text x="241.3" y="156.5">1</text>
<text x="243.6" y="156.5">2</text>
<text x="43.2" y="166.2">1</text>
<text x="43.2" y="168.7">2</text>
<text x="43.2" y="171.3">3</text>
<text x="43.2" y="173.8">4</text>
<text x="43.2" y="176.4">5</text>
<text x="43.2" y="178.9">6</text>
<text x="43.2" y="181.4">7</text>
</g>
<g font-size="2.3" fill="#f00">
<text x="79" y="18.9">DVDD [1..3]</text>
<text x="79" y="21.4">BOOT0[1]</text>
<text x="79" y="24">GND [1,3]</text>
<text x="213.7" y="21.4">IC_POWER [2,3]</text>
<text x="71.4" y="74.8">IC_POWER [2,3]</text>
<text x="71.4" y="77.3">PC07/SWDIO [1,2]</text>
<text x="137.5" y="74.8">PA03 [1,2]</text>
<text x="137.5" y="77.3">PA14 [1,2]</text>
<text x="71.4" y="79.8">PD01/SWCLK [1,2]</text>
<text x="188.3" y="89.7">[1] PC06</text>
<text x="79" y="110.3">NRST [1,2]</text>
<text x="127.3" y="110.3">PA03 [1,2] MCU _RX</text>
<text x="127.3" y="112.9">PC07/SWDIO [1,2]</text>
<text x="79" y="117.9">IC_POWER [2,3]</text>
<text x="127.3" y="115.4">PA14 [1,2] MCU _TX</text>
<text x="127.3" y="117.9">PD01/SWCLK [1,2]</text>
<text x="195.6" y="117.7">[1..3] DVDD</text>
<text x="204" y="130.4">[1,2] NRST</text>
<text x="193.1" y="155.8">[1..3] DVDD</text>
<text x="81.6" y="166.2">IC_POWER [2,3]</text>
<text x="81.6" y="168.7">PC06 [1]</text>
<text x="81.6" y="171.3">PD01/SWCLK [1,2]</text>
<text x="81.6" y="173.8">PC05 [1]</text>
<text x="203.5" y="168.5">[1] PC05</text>
<text x="81.6" y="176.4">PC07/SWDIO [1,2]</text>
<text x="81.6" y="178.9">NRST [1,2]</text>
</g>
<text font-size="2.3" fill="#800000" x="132.1" y="83.2">PA03 RX PA14 TX</text>
<g font-size="1.8">
<text x="31.7" y="1.9">5</text>
<text x="90.1" y="1.9">4</text>
<text x="148.5" y="1.9">3</text>
<text x="206.8" y="1.9">2</text>
<text x="265.2" y="1.9">1</text>
<text x=".7" y="29.8">D</text>
<text x="295.1" y="29.8">D</text>
<text x=".7" y="80.9">C</text>
<text x="295.1" y="80.9">C</text>
<text x=".7" y="132.1">B</text>
<text x="295.1" y="132.1">B</text>
<text x=".7" y="183.3">A</text>
<text x="295.1" y="183.3">A</text>
<text x="31.7" y="209.2">5</text>
<text x="90.1" y="209.2">4</text>
<text x="148.5" y="209.2">3</text>
<text x="206.8" y="209.2">2</text>
<text x="265.2" y="209.2">1</text>
</g>
</svg>
